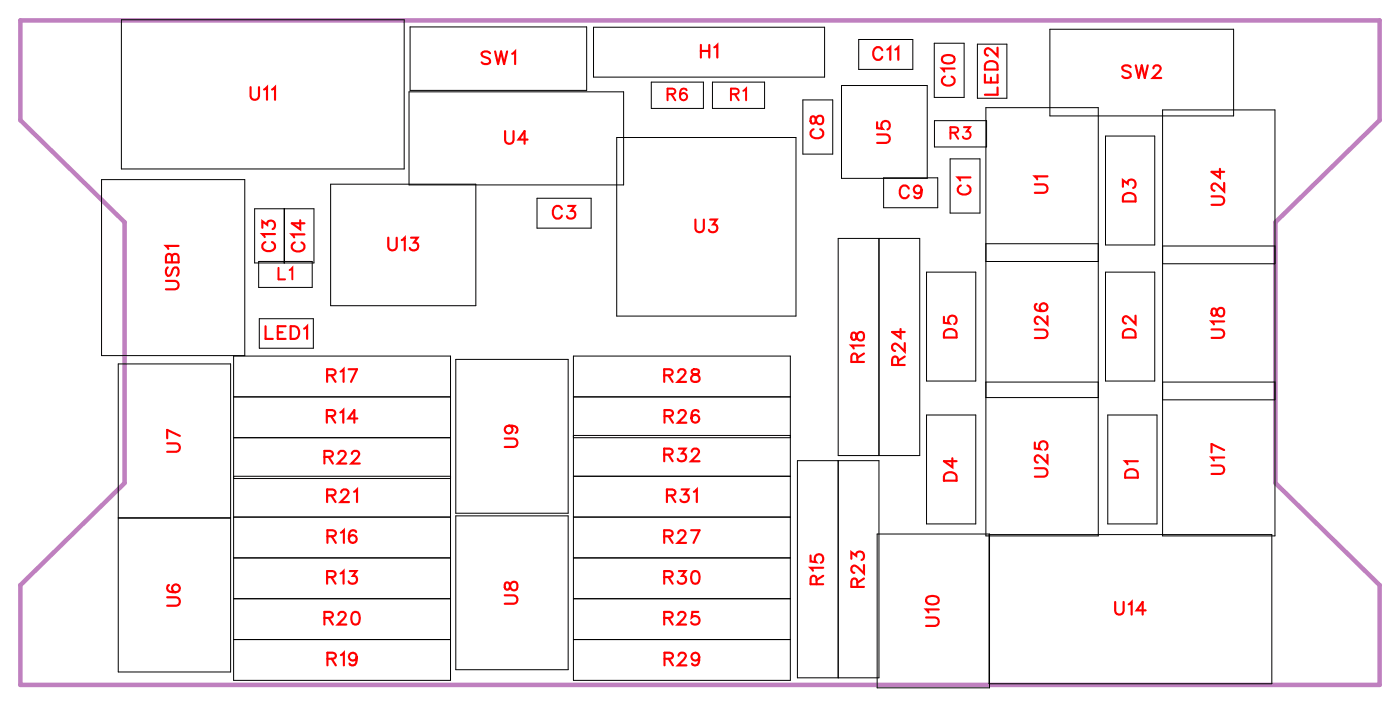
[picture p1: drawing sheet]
<svg xmlns="http://www.w3.org/2000/svg" width="78mm" height="40mm" viewBox="0 0 78 40" stroke-linecap="round" stroke-linejoin="round" font-family="sans-serif">
<path d="M1.1 1.1h76.2v5.6l-5.8 5.7v14.7l5.8 5.7v5.6h-76.2v-5.6l5.9-5.7v-14.7l-5.9-5.7z" fill="none" stroke="#bf80bf" stroke-width=".25"/>
<g fill="none" stroke="#000" stroke-width=".06">
<path d="M5.7 10.1h8v9.8h-8zM6.8 1.1h15.9v8.4h-15.9zM13.1 19.9h12.2v18.2h-12.2zM14.3 11.7h3.3v3h-3.3zM14.5 14.6h3v1.5h-3zM14.5 17.8h3.1v1.7h-3.1zM15.9 11.7v3M16 11.7v3M18.5 10.3h8.2v6.8h-8.2zM22.9 5.1h12.1v5.3h-12.1zM23 1.5h9.9v3.6h-9.9zM30.1 11.1h3v1.7h-3z"/>
<path d="M32.1 19.9h12.2v18.2h-12.2zM33.3 1.5h12.9v2.8h-12.9zM34.6 7.7h10v10h-10zM36.5 4.6h2.9v1.5h-2.9zM39.9 4.6h3v1.5h-3zM45 5.6h1.7v3h-1.7zM47 13.4h4.6v12.1h-4.6zM47.2 4.8h4.8v5.2h-4.8zM48.1 2.2h3.1v1.7h-3.1zM49.3 13.4v12.1M49.5 10h3.1v1.6h-3.1zM51.9 15.2h2.8v6.1h-2.8z"/>
<path d="M52.4 2.4h1.7v3.1h-1.7zM52.4 6.8h2.9v1.4h-2.9zM53.3 8.9h1.6v3h-1.6zM54.8 2.5h1.6v3h-1.6zM55.3 14.6h6.3M55.3 6h6.3v24h-6.3zM55.3 13.6h6.3M58.9 1.6h10.3v4.9h-10.3zM62 15.2h2.7v6.1h-2.7zM62 7.6h2.7v6.1h-2.7zM65.2 6.2h6.3v23.8h-6.3zM65.2 13.8h6.3"/>
<path d="M65.2 14.8h6.3M6.6 20.4h6.3v17.2h-6.3zM6.6 29h6.3M13.1 31.2h12.2M13.1 33.5h12.2M13.1 22.2h12.2M13.1 24.5h12.2M13.1 29h12.2M13.1 35.8h12.2M13.1 26.7h12.2M13.1 26.8h12.2M25.6 28.9h6.3v8.6h-6.3z"/>
<path d="M25.6 20.1h6.3v8.6h-6.3zM32.1 31.2h12.2M32.1 33.5h12.2M32.1 22.2h12.2M32.1 24.5h12.2M32.1 29h12.2M32.1 35.8h12.2M32.1 26.7h12.2M32.1 24.4h12.2M44.7 25.8h4.6v12.2h-4.6zM47 25.8v12.2M49.2 29.9h6.3v8.6h-6.3z"/>
<path d="M51.9 23.2h2.8v6.1h-2.8zM55.3 21.4h6.3M55.3 22.3h6.3M55.4 29.9h15.9v8.4h-15.9zM62.1 23.2h2.8v6.1h-2.8zM65.2 21.4h6.3M65.2 22.4h6.3"/>
</g>
<g fill="none" stroke="#f00" stroke-width=".12">
<path d="M9.3 15.7h.5l.2 .2-.1 .3h-.6M9.4 15l-.1 .1 .1 .3h.2l.2-.4h.1l.1 .1-.1 .3M9.6 14.4v-.1h-.2l-.1 .4h.7v-.3l-.1-.2-.2 .1-.1 .4M10 13.8h-.7l.1 .1M14 4.9v.5l.2 .2 .3-.1v-.6M14.7 12.8v-.4l.3 .2a.24 .24 0 0 1 .4-.2 .24 .24 0 0 1-.1 .4M14.8 5l.2-.1v.7M14.9 13.6a.26 .26 0 0 0-.2 .3 .26 .26 0 0 0 .3 .2h.1a.26 .26 0 0 0 .3-.2 .26 .26 0 0 0-.2-.3M14.9 18.3v.7h.4M15.3 5l.1-.1v.7M15.4 13.1h-.7l.1 .2M15.6 18.6h.2"/>
<path d="M16 18.3h-.4v.7h.4M16.3 18.3h.2a.38 .38 0 0 1 .3 .3 .38 .38 0 0 1-.3 .4h-.2zM16.5 13.6a.26 .26 0 0 0-.1 .3 .26 .26 0 0 0 .2 .2h.2a.26 .26 0 0 0 .3-.2 .26 .26 0 0 0-.2-.3M16.8 12.3v.5l-.4-.3h.7M17 18.4l.2-.1v.7M17.1 13.1h-.7l.1 .2M21.8 13.3v.5l.2 .2 .2-.1v-.6M22.5 13.4l.2-.1v.7M23 13.3h.4l-.2 .3a.24 .24 0 0 1 .2 .4 .24 .24 0 0 1-.4-.1M27.5 3l-.2-.1-.3 .1 .1 .2 .4 .2v.1l-.2 .1-.3-.1M27.8 2.9l.1 .7 .2-.7 .2 .7 .1-.7M28.3 7.3v.6l.2 .2 .3-.1v-.7"/>
<path d="M28.7 3l.2-.1v.7M29.6 7.8h-.5l.3-.5v.8M31.5 11.7a.26 .26 0 0 0-.3-.2 .26 .26 0 0 0-.2 .3v.2a.26 .26 0 0 0 .2 .2 .26 .26 0 0 0 .3-.1M31.8 11.5h.4l-.2 .3a.24 .24 0 0 1 .2 .4 .24 .24 0 0 1-.4-.1M39 12.3v.5l.2 .2 .2-.1 .1-.6M39.3 2.5v.7M39.3 2.9h.5M39.8 2.5v.7M39.8 12.3h.4l-.2 .3a.24 .24 0 0 1 .2 .3 .25 .25 0 0 1-.5 0M40 2.7l.2-.2v.7M45.5 6.6v.3h.1l.3-.4a.24 .24 0 0 1 .3 .2 .24 .24 0 0 1-.3 .3l-.1-.1-.1-.3zM45.6 7.2a.26 .26 0 0 0-.2 .3 .26 .26 0 0 0 .3 .2h.2a.26 .26 0 0 0 .3-.2 .26 .26 0 0 0-.2-.3"/>
<path d="M47.8 18.7v.3h.1l.3-.4a.24 .24 0 0 1 .2 .2 .24 .24 0 0 1-.2 .3l-.1-.1-.1-.3zM48.4 19.3h-.7l.2 .2M48.4 19.8l-.3 .2M49.2 7.5h.5l.2 .2-.1 .3h-.6M49.2 6.8v.4h.3a.25 .25 0 0 1 0-.4 .25 .25 0 0 1 .3 .1 .25 .25 0 0 1-.1 .3M49.5 2.8a.26 .26 0 0 0-.3-.2 .26 .26 0 0 0-.2 .3v.2a.26 .26 0 0 0 .2 .3 .26 .26 0 0 0 .3-.2M49.7 2.8l.2-.2v.8M50.2 2.8l.2-.2v.8M50.5 18.4v.5l-.5-.3h.7M50.7 19.2v.5l-.3-.4-.3-.1-.1 .2v.1l.2 .2M50.7 20l-.3 .2M50.9 10.6a.26 .26 0 0 0-.3-.2 .26 .26 0 0 0-.2 .3v.1a.26 .26 0 0 0 .2 .3 .26 .26 0 0 0 .3-.2"/>
<path d="M51.7 10.6a.22 .22 0 0 1-.3 .2 .22 .22 0 0 1-.1-.3 .22 .22 0 0 1 .3 0l.1 .1a.34 .34 0 0 1-.3 .5l-.1-.1M52.8 3.2l.3-.1a.3 .3 0 0 1 .4 .3 .38 .38 0 0 1-.4 .2 .38 .38 0 0 1-.3-.3zM52.9 17.7v.4h.3a.25 .25 0 0 1 0-.4 .25 .25 0 0 1 .4 .1 .25 .25 0 0 1-.1 .3M53 4.3a.26 .26 0 0 0-.2 .3 .26 .26 0 0 0 .3 .2h.1a.26 .26 0 0 0 .3-.2 .26 .26 0 0 0-.2-.3M53 18.5l.2-.1 .3 .1 .1 .4h-.7zM53.5 3.8h-.7l.1 .2M53.9 10.4a.26 .26 0 0 0-.2 .3 .26 .26 0 0 0 .3 .2h.1a.26 .26 0 0 0 .3-.2 .26 .26 0 0 0-.2-.3M54.4 9.9h-.7l.1 .2M55.2 4.2v.4h.7v-.4M55.3 3.6a.39 .39 0 0 1 .6 .1v.2h-.7zM55.6 4.3v.3M55.9 2.7v.4l-.3-.3-.3-.1-.1 .1v.2l.2 .1"/>
<path d="M55.9 4.9v.4h-.7M58 10.3h.5l.2 .2-.1 .3h-.6M58 18.5h.5l.2 .2-.1 .2h-.6M58.1 17l-.1 .1a.35 .35 0 0 0 .3 .4 .35 .35 0 0 0 .4-.3 .22 .22 0 0 0-.2-.2 .22 .22 0 0 0-.2 .2 .22 .22 0 0 0 .2 .2M58.7 9.9h-.7l.1 .1M58.7 17.7v.5l-.3-.4-.3-.1-.1 .2v.1l.2 .1M63 10.5v-.4l.2 .2a.24 .24 0 0 1 .4-.2 .24 .24 0 0 1-.1 .4M63.1 18.5l.1-.1 .4 .1 .1 .4h-.7zM63.1 10.9l.1-.1 .4 .1 .1 .4h-.7zM63.4 3.8l-.2-.1-.3 .1 .1 .1 .4 .2v.2l-.2 .1-.3-.1M63.7 17.7v.4l-.4-.3-.2-.1-.1 .1v.2l.1 .1M63.7 3.7l.1 .7 .2-.7 .2 .7 .1-.7"/>
<path d="M64.7 3.8l.1-.1h.1l.2 .1-.1 .2-.4 .4h.5M67.9 18.4h.5l.2 .3-.1 .2h-.6M67.9 11h.5l.2 .2-.1 .2-.6 .1M68 17.3v.3l.1 .1 .3-.5a.24 .24 0 0 1 .2 .3 .24 .24 0 0 1-.2 .2l-.1-.1-.1-.3zM68.4 9.5v.5l-.5-.4h.7M68.6 18h-.7l.2 .2M68.6 10.2v.5l-.3-.3-.2-.1-.2 .1v.1l.2 .2M9.4 33.4h.5l.2 .3-.1 .2h-.6M9.4 24.8h.5l.2 .2-.1 .3h-.6M9.5 32.8h-.1a.35 .35 0 0 0 .3 .4 .35 .35 0 0 0 .4-.2 .22 .22 0 0 0-.2-.3 .22 .22 0 0 0-.3 .2 .22 .22 0 0 0 .2 .3M10.1 24.4l-.7-.3v.4M18.2 34.6h.4l.1-.2-.2-.1h-.3v.7"/>
<path d="M18.2 25.6h.4l.1-.2-.2-.2h-.3v.8M18.3 23.3h.4l.1-.2-.2-.1h-.3v.7M18.3 32.3h.4l.1-.2-.2-.1h-.3v.7M18.3 21h.4l.1-.2-.2-.1h-.3v.7M18.3 27.7h.4l.1-.2-.2-.1h-.3v.7M18.4 30h.4v-.2l-.1-.1h-.3v.7M18.4 36.9h.4v-.2l-.1-.1h-.3v.7M18.4 34.6l.3 .4M18.4 25.6l.3 .4M18.6 23.3l.2 .4M18.6 32.3l.2 .4M18.6 21l.2 .4"/>
<path d="M18.6 27.7l.2 .4M18.6 30l.2 .4M18.6 36.9l.2 .4M19 34.4l.1-.1h.1l.2 .1-.1 .2-.4 .4h.5M19 25.4l.1-.2h.1l.2 .2-.1 .2-.4 .4h.5M19.1 23.1l.1-.1v.7M19.1 32.1l.2-.1v.7M19.1 20.8l.2-.1v.7M19.1 29.8l.2-.1v.7M19.1 36.7l.2-.1v.7M19.1 27.6l.2-.2h.1l.1 .1-.1 .3-.3 .3h.5M19.5 20.7h.5l-.3 .7"/>
<path d="M19.6 32h.4l-.2 .3a.24 .24 0 0 1 .2 .3 .25 .25 0 0 1-.5 0M19.7 25.4l.2-.2h.1l.1 .2-.1 .2-.3 .4h.5M19.8 34.3h.1a.37 .37 0 0 1 .3 .3 .37 .37 0 0 1-.3 .4 .45 .45 0 0 1-.1-.7zM19.8 27.5l.2-.1v.7M20 29.8l-.1-.1a.35 .35 0 0 0-.4 .3 .35 .35 0 0 0 .3 .4 .22 .22 0 0 0 .2-.2 .22 .22 0 0 0-.2-.2 .22 .22 0 0 0-.2 .2M20 36.8a.22 .22 0 0 1-.3 .2 .22 .22 0 0 1-.1-.4 .22 .22 0 0 1 .4 .1v.1a.34 .34 0 0 1-.3 .5l-.1-.1M20 23.4h-.5l.4-.4v.7M28.3 33.3h.5l.2 .2-.1 .3h-.6M28.3 24.6h.5l.2 .2-.1 .2h-.6M28.3 32.7v.3h.2l.3-.4a.24 .24 0 0 1 .2 .2 .24 .24 0 0 1-.2 .3l-.2-.1-.1-.3zM28.5 23.8a.22 .22 0 0 1 .2 .3 .22 .22 0 0 1-.3 .1 .22 .22 0 0 1 0-.3l.1-.1a.34 .34 0 0 1 .5 .3l-.1 .1M37.2 34.6h.4l.1-.2-.2-.1h-.3v.7"/>
<path d="M37.2 30h.4l.1-.2-.2-.1h-.3v.7M37.2 21h.4l.1-.2-.2-.1h-.3v.7M37.2 32.3h.4l.1-.2-.2-.1h-.3v.7M37.2 25.5l.4-.1 .1-.1-.2-.2h-.3v.7M37.3 23.3h.4v-.2l-.1-.1h-.3v.7M37.3 36.9h.4v-.2l-.1-.1h-.3v.7M37.4 27.7h.4l.1-.2-.2-.1h-.3v.7M37.5 34.6l.2 .4M37.5 30l.2 .4M37.5 21l.2 .4M37.5 32.3l.2 .4M37.5 25.5l.2 .3"/>
<path d="M37.5 23.3l.2 .4M37.5 36.9l.2 .4M37.6 27.7l.3 .4M38 34.4l.2-.1h.1l.1 .1-.1 .2-.3 .4h.5M38 29.9l.2-.2h.1l.1 .1-.1 .3-.3 .3h.5M38 20.8l.2-.1h.1l.1 .1-.1 .2-.3 .4h.5M38 23.1l.2-.1h.1l.1 .1-.1 .2-.3 .4h.5M38 36.7l.2-.1h.1l.1 .1-.1 .2-.3 .4h.5M38.1 32h.3l-.2 .3a.24 .24 0 0 1 .2 .3 .24 .24 0 0 1-.4 0M38.1 25.1h.3l-.2 .3a.24 .24 0 0 1 .2 .4 .24 .24 0 0 1-.4-.1M38.2 27.4h.4l-.2 .3a.24 .24 0 0 1 .2 .4 .25 .25 0 0 1-.5-.1M38.7 29.7h.5l-.3 .7"/>
<path d="M38.8 25.3l.1-.2h.2l.1 .2-.1 .2-.4 .3h.5M38.8 20.7v.2l.3 .1 .1 .1a.24 .24 0 0 1-.2 .3 .24 .24 0 0 1-.3-.3l.5-.3-.1-.1zM38.8 32h.1a.37 .37 0 0 1 .3 .3 .37 .37 0 0 1-.3 .4 .45 .45 0 0 1-.1-.7zM38.9 27.5l.2-.1v.7M39.1 34.3h-.3v.3a.25 .25 0 0 1 .4 0 .25 .25 0 0 1-.1 .3 .25 .25 0 0 1-.4-.1M39.2 23.1l-.1-.1a.35 .35 0 0 0-.4 .3 .35 .35 0 0 0 .3 .4 .22 .22 0 0 0 .2-.2 .22 .22 0 0 0-.2-.3 .22 .22 0 0 0-.2 .2M39.2 36.8a.22 .22 0 0 1-.3 .2 .22 .22 0 0 1-.1-.4 .22 .22 0 0 1 .4 .1v.1a.34 .34 0 0 1-.3 .5l-.1-.1M45.4 31.1v.3l.3 .1a.25 .25 0 0 1 0-.4 .25 .25 0 0 1 .4 0 .25 .25 0 0 1-.1 .4M45.8 32.7l-.1-.4-.1-.1-.2 .2v.3h.7M46.1 31.8h-.7l.2 .2M46.1 32.2l-.3 .3M47.7 31.3v-.4l.3 .2a.24 .24 0 0 1 .4-.2 .25 .25 0 0 1-.1 .5"/>
<path d="M48.1 20.3l-.1-.4-.1-.1-.2 .2v.3h.7M48.1 32.9l-.1-.4-.1-.1-.2 .2v.3h.7M48.4 31.6v.5l-.3-.3-.2-.1-.2 .1v.1l.2 .2M48.4 32.4l-.3 .2M50.4 20.4l-.1-.4h-.2l-.1 .1v.3h.7M51.9 34.6h.5l.2 .2-.1 .2h-.6M52 33.5l.2-.1a.3 .3 0 0 1 .4 .2 .38 .38 0 0 1-.3 .2 .38 .38 0 0 1-.4-.2zM52.6 34.1h-.7l.2 .2M53 26.5l.2-.1 .3 .1 .1 .4h-.7zM53.4 25.7v.5l-.5-.4h.7M58 26.2h.5l.2 .2-.1 .3h-.6M58 24.8v.3l.3 .1a.25 .25 0 0 1 0-.4 .25 .25 0 0 1 .4 0 .25 .25 0 0 1-.1 .4"/>
<path d="M58.7 25.5v.4l-.3-.3-.3-.1-.1 .1v.2l.2 .1M62.5 33.7v.5l.2 .2 .3-.1v-.6M63.2 26.3h.1h.4l.1 .5h-.7zM63.3 33.8l.1-.1v.7M63.8 25.8h-.7l.1 .2M64.2 34.2h-.5l.4-.5v.7M67.9 26.1h.5l.2 .2-.1 .2h-.6M68.6 25.6h-.7l.2 .2M68.6 25.2l-.7-.3v.4"/>
</g>
<path d="M15.6 15v.6h.4M16.2 15.1l.2-.1v.6M37.4 5.3l.4-.1v-.2h-.4v.6M37.6 5.3l.3 .3M38.5 5.1v-.1a.32 .32 0 0 0-.4 .2 .32 .32 0 0 0 .2 .4 .2 .2 0 0 0 .2-.2 .2 .2 0 0 0-.2-.2 .2 .2 0 0 0-.2 .2M41 5.3l.4-.1v-.2h-.4v.6M41.2 5.3l.2 .3M41.7 5.1l.1-.1v.6M53.3 7.4h.4v-.2l-.4-.1v.7M53.5 7.4l.2 .4M54 7.1h.4l-.2 .3a.22 .22 0 0 1 .2 .3 .22 .22 0 0 1-.4 0" fill="none" stroke="#f00" stroke-width=".11"/>
<g font-size="1.2" fill="#fff">
<text x="14" y="5.9">U11</text>
<text x="26.9" y="3.9">SW1</text>
<text x="39.2" y="3.5">H1</text>
<text x="48.9" y="3.6">C11</text>
<text x="53.8" y="4.9" transform="rotate(-90 53.8 4.9)">C10</text>
<text x="56.2" y="5.4" transform="rotate(-90 56.2 5.4)">LED2</text>
<text x="62.9" y="4.7">SW2</text>
<text x="28.3" y="8.4">U4</text>
<text x="46.4" y="7.8" transform="rotate(-90 46.4 7.8)">C8</text>
<text x="50.2" y="8.1" transform="rotate(-90 50.2 8.1)">U5</text>
<text x="50.4" y="11.4">C9</text>
<text x="54.7" y="11" transform="rotate(-90 54.7 11)">C1</text>
<text x="59" y="10.9" transform="rotate(-90 59 10.9)">U1</text>
<text x="64" y="11.3" transform="rotate(-90 64 11.3)">D3</text>
<text x="68.9" y="11.5" transform="rotate(-90 68.9 11.5)">U24</text>
<text x="10.3" y="16.3" transform="rotate(-90 10.3 16.3)">USB1</text>
<text x="15.7" y="14.1" transform="rotate(-90 15.7 14.1)">C13</text>
<text x="17.4" y="14.1" transform="rotate(-90 17.4 14.1)">C14</text>
<text x="21.7" y="14.3">U13</text>
<text x="30.9" y="12.5">C3</text>
<text x="38.9" y="13.3">U3</text>
<text x="14.8" y="19.3">LED1</text>
<text x="18.3" y="24">R14</text>
<text x="18.3" y="21.7">R17</text>
<text x="37.2" y="21.7">R28</text>
<text x="37.2" y="24">R26</text>
<text x="48.7" y="20.3" transform="rotate(-90 48.7 20.3)">R18</text>
<text x="51" y="20.5" transform="rotate(-90 51 20.5)">R24</text>
<text x="53.9" y="19" transform="rotate(-90 53.9 19)">D5</text>
<text x="59" y="19" transform="rotate(-90 59 19)">U26</text>
<text x="64" y="19" transform="rotate(-90 64 19)">D2</text>
<text x="68.9" y="19" transform="rotate(-90 68.9 19)">U18</text>
<text x="10.4" y="25.4" transform="rotate(-90 10.4 25.4)">U7</text>
<text x="18.1" y="26.3">R22</text>
<text x="18.3" y="28.4">R21</text>
<text x="29.3" y="25.1" transform="rotate(-90 29.3 25.1)">U9</text>
<text x="37.2" y="26.1">R32</text>
<text x="37.3" y="28.4">R31</text>
<text x="53.9" y="27" transform="rotate(-90 53.9 27)">D4</text>
<text x="59" y="26.8" transform="rotate(-90 59 26.8)">U25</text>
<text x="64.1" y="26.8" transform="rotate(-90 64.1 26.8)">D1</text>
<text x="68.9" y="26.6" transform="rotate(-90 68.9 26.6)">U17</text>
<text x="10.4" y="34" transform="rotate(-90 10.4 34)">U6</text>
<text x="18.1" y="35.3">R20</text>
<text x="18.3" y="33">R13</text>
<text x="18.3" y="30.7">R16</text>
<text x="29.3" y="33.9" transform="rotate(-90 29.3 33.9)">U8</text>
<text x="37.2" y="35.3">R25</text>
<text x="37.2" y="30.7">R27</text>
<text x="37.2" y="33">R30</text>
<text x="46.4" y="32.8" transform="rotate(-90 46.4 32.8)">R15</text>
<text x="48.7" y="32.9" transform="rotate(-90 48.7 32.9)">R23</text>
<text x="52.9" y="35.1" transform="rotate(-90 52.9 35.1)">U10</text>
<text x="62.5" y="34.7">U14</text>
<text x="18.3" y="37.6">R19</text>
<text x="37.2" y="37.6">R29</text>
</g>
<g font-size="1.1" fill="#fff">
<text x="37.4" y="5.9">R6</text>
<text x="40.9" y="5.9">R1</text>
<text x="53.2" y="8">R3</text>
<text x="15.6" y="15.9">L1</text>
</g>
</svg>
